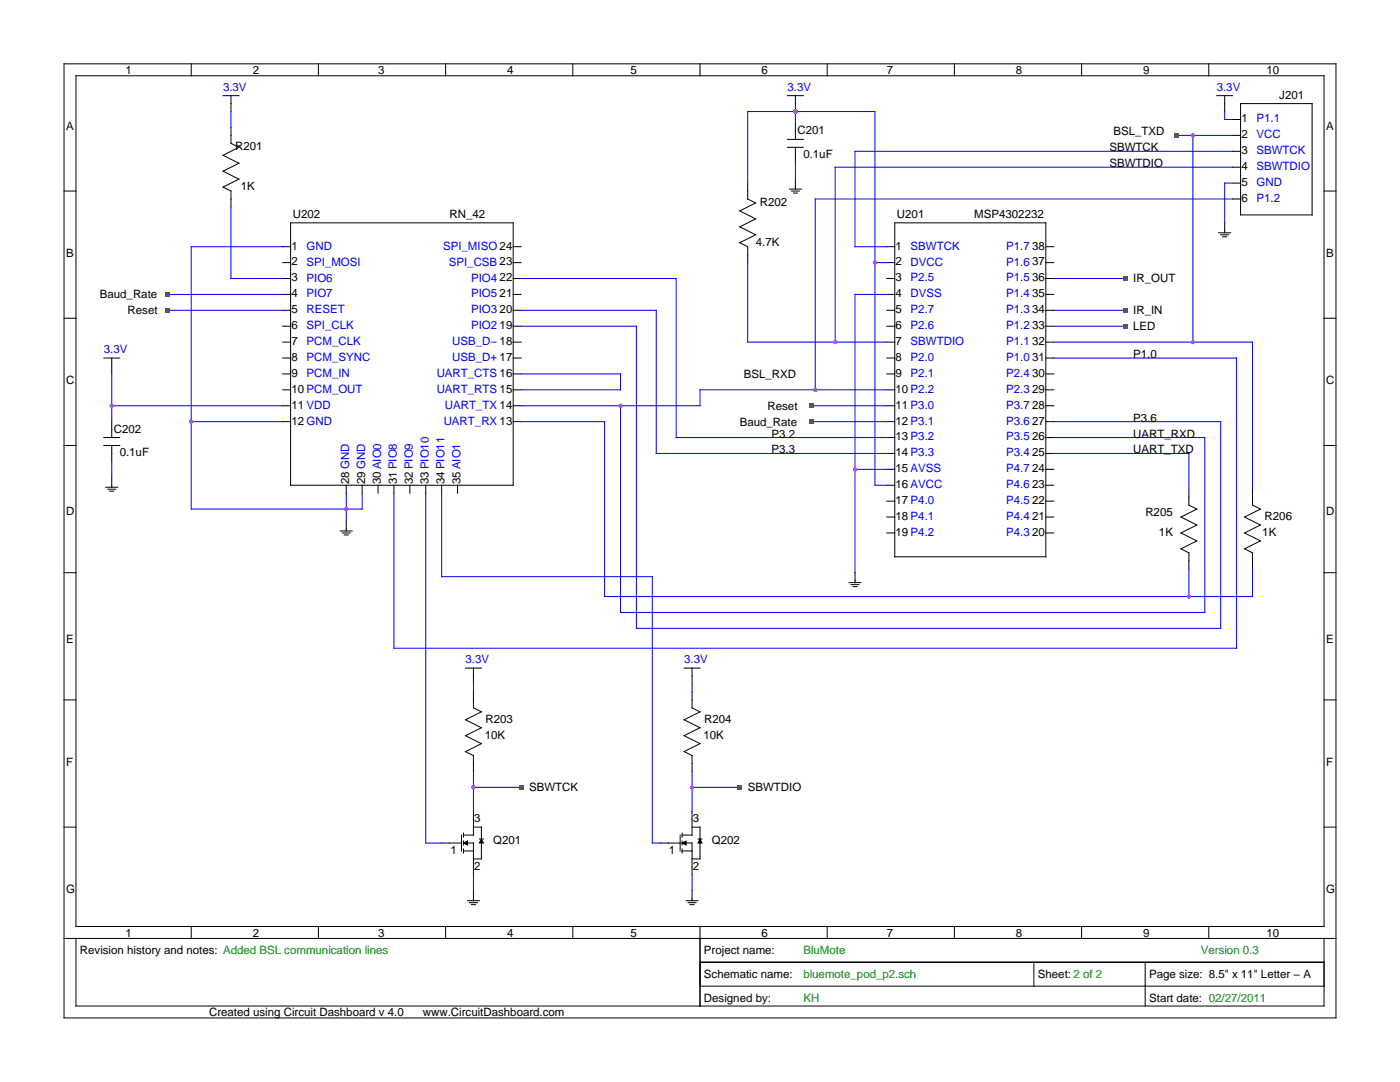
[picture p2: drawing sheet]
<svg xmlns="http://www.w3.org/2000/svg" width="279mm" height="216mm" viewBox="0 0 279 216" stroke-linecap="round" stroke-linejoin="round" font-family="sans-serif">
<g fill="none" stroke="#000" stroke-width=".2">
<path d="M12.8 12.7h253.8v190.4h-253.8zM15.2 15.1h249v169.8h-249zM38.2 12.7v2.4M63.5 12.7v2.4M88.9 12.7v2.4M114.3 12.7v2.4M139.7 12.7v2.4M157.2 19.1h3.1M158.7 19.1v3.2M165.1 12.7v2.4M190.5 12.7v2.4M215.9 12.7v2.4"/>
<path d="M241.2 12.7v2.4M12.8 38.1h2.4M264.2 38.1h2.4M56.4 49.2h1.6M56.4 52.4h1.6M56.4 55.6h1.6M56.4 58.7h1.6M58 44.5h44.4v52.3h-44.4zM102.4 49.2h1.6M102.4 52.4h1.6M102.4 55.6h1.6M102.4 58.7h1.6"/>
<path d="M177 49.2h1.6M177 52.4h1.6M177 55.6h1.6M177 58.7h1.6M178.6 44.5h30.1v66.6h-30.1zM208.7 49.2h1.6M208.7 52.4h1.6M208.7 55.6h1.6M208.7 58.7h1.6M12.8 63.5h2.4M20.7 71.4h3.2M22.3 71.4v3.2"/>
<path d="M56.4 61.9h1.6M56.4 65.1h1.6M56.4 68.3h1.6M56.4 71.4h1.6M56.4 74.6h1.6M56.4 77.8h1.6M102.4 61.9h1.6M102.4 65.1h1.6M102.4 68.3h1.6M102.4 71.4h1.6M102.4 74.6h1.6M102.4 77.8h1.6"/>
<path d="M177 61.9h1.6M177 65.1h1.6M177 68.3h1.6M177 71.4h1.6M177 74.6h1.6M177 77.8h1.6M208.7 61.9h1.6M208.7 65.1h1.6M208.7 68.3h1.6M208.7 71.4h1.6M208.7 74.6h1.6M208.7 77.8h1.6"/>
<path d="M264.2 63.5h2.4M12.8 88.9h2.4M56.4 81h1.6M56.4 84.1h1.6M69.1 96.8v1.6M72.3 96.8v1.6M75.4 96.8v1.6M78.6 96.8v1.6M81.8 96.8v1.6M85 96.8v1.6M88.1 96.8v1.6M91.3 96.8v1.6"/>
<path d="M102.4 81h1.6M102.4 84.1h1.6M177 81h1.6M177 84.1h1.6M177 87.3h1.6M177 90.5h1.6M177 93.7h1.6M177 96.8h1.6M177 100h1.6M208.7 81h1.6M208.7 84.1h1.6M208.7 87.3h1.6"/>
<path d="M208.7 90.5h1.6M208.7 93.7h1.6M208.7 96.8h1.6M208.7 100h1.6M264.2 88.9h2.4M12.8 114.3h2.4M67.9 105.9h2.4M68.3 106.3h1.6M68.7 106.7h.8M69.1 104v1.9M169.4 116.3h2.4M169.8 116.7h1.6"/>
<path d="M170.2 117.1h.8M170.6 114.3v2M177 103.2h1.6M177 106.3h1.6M208.7 103.2h1.6M208.7 106.3h1.6M264.2 114.3h2.4M12.8 139.7h2.4M264.2 139.7h2.4M12.8 165h2.4M264.2 165h2.4M12.8 187.3h253.8"/>
<path d="M15.2 187.3v13.4h249v-13.4M38.2 184.9v2.4M63.5 184.9v2.4M88.9 184.9v2.4M114.3 184.9v2.4M139.7 192h124.5M139.7 184.9v15.8M139.7 196.8h124.5M165.1 184.9v2.4M190.5 184.9v2.4M206.3 192v4.8M215.9 184.9v2.4"/>
<path d="M228.5 192v8.7M241.2 184.9v2.4"/>
</g>
<g fill="none" stroke="#00f" stroke-width=".2">
<path d="M174.6 22.3v74.5h2.4M33.4 58.7h23M56.4 49.2h-18.2v52.4h30.9M104 55.6h30.9v31.7h42.1M174.6 52.4h2.4M177 58.7h-6.4v55.6M210.3 55.6h14.3M22.3 74.6v9.5M33.4 61.9h23M104 65.1h23v60.3h116.6v-41.3h-33.3M104 61.9h27v28.6h46M210.3 61.9h14.3"/>
<path d="M210.3 71.4h36.5v57.9h-168.2v-30.9M22.3 81h34.1M38.2 84.1h18.2M69.1 98.4v5.6M72.3 98.4v3.2M104 84.1h16.7v34.9h129.3M104 81h35.7M123.8 81v41.2h116.6v-34.9h-30.1M161.9 84.1h15.1M161.9 81h15.1M170.6 93.7h6.4M210.3 90.5h27"/>
</g>
<circle cx="158.7" cy="22.3" r=".4" fill="#a020f0"/>
<g fill="none" stroke="#000" stroke-width=".2">
<path d="M44.5 19.1h3.2M46.1 19.1v3.2M242.8 19.1h3.2M244.4 19.1v3.2M46.1 25.4v3.2l1.6 .8-3.2 1.6 3.2 1.6-3.2 1.6 3.2 1.5-3.2 1.6 1.6 .8v3.2M149.2 36.5v3.2l1.6 .8-3.2 1.6 3.2 1.6-3.2 1.6 3.2 1.5-3.2 1.6 1.6 .8v3.2M157.2 27.8h3.1M157.2 29.4h3.1M157.5 37.7h2.4M157.9 38.1h1.6M158.3 38.5h.8M158.7 24.6v3.2"/>
<path d="M158.7 29.4v3.2M158.7 35.7v2M246 23.8h1.6M246 27h1.6M246 30.2h1.6M246 33.4h1.6M246 36.5h1.6M246 39.7h1.6M247.6 20.7h14.3v22.2h-14.3zM243.2 46.5h2.4M243.6 46.8h1.6M244 47.2h.8"/>
<path d="M244.4 44.5v2M20.7 87.3h3.2M20.7 88.9h3.2M21.1 97.2h2.4M21.5 97.6h1.6M21.9 98h.8M22.3 84.1v3.2M22.3 88.9v3.2M22.3 95.2v2M237.3 97.6v3.2l1.6 .8-3.2 1.6 3.2 1.6-3.2 1.5 3.2 1.6-3.2 1.6 1.6 .8v3.2M250 97.6v3.2l1.5 .8-3.1 1.6 3.1 1.6-3.1 1.5 3.1 1.6-3.1 1.6 1.6 .8v3.2M92.9 133.3h3.2"/>
<path d="M94.5 133.3v3.2M94.5 138.1v3.1l1.6 .8-3.2 1.6 3.2 1.6-3.2 1.6 3.2 1.6-3.2 1.6 1.6 .8v3.1M136.5 133.3h3.2M138.1 133.3v3.2M138.1 138.1v3.1l1.6 .8-3.2 1.6 3.2 1.6-3.2 1.6 3.2 1.6-3.2 1.6 1.6 .8v3.1M88.1 168.2h4M92.1 166.6v3.2M92.5 168.2l.8-.4v.8zM92.5 168.2h2v6.4M92.5 169.8h2M92.5 166.2v.8M92.5 167.8v.8"/>
<path d="M92.5 169.4v.8M93.3 179.7h2.4M94.5 161.9v4.7h-2M94.5 177.7v2M94.5 165h1.6v6.4h-1.6M95.7 167.4h.8M96.1 167.4l.4 .8h-.8zM131.8 168.2h3.9M135.7 166.6v3.2M136.1 168.2l.8-.4v.8zM136.1 168.2h2v6.4M136.1 169.8h2"/>
<path d="M136.1 166.2v.8M136.1 167.8v.8M136.1 169.4v.8M136.9 179.7h2.4M138.1 161.9v4.7h-2M138.1 165h1.6v6.4h-1.6M138.1 177.7v2M139.3 167.4h.8M139.7 167.4l.4 .8h-.8zM93.7 180.1h1.6M94.1 180.5h.8M137.3 180.1h1.6"/>
<path d="M137.7 180.5h.8"/>
</g>
<g fill="none" stroke="#00f" stroke-width=".2">
<path d="M46.1 22.3v3.1M158.7 22.3v2.3M158.7 32.6v3.1M174.6 22.3h-25.4v14.2M234.9 27h11.1M238.1 27v41.3M244.4 22.3v1.5h1.6M246 30.2h-75.4v19h6.4M246 33.4h-79.3v34.9M246 36.5h-1.6v8M246 39.7h-83.3v38.1M46.1 41.3v14.3h10.3"/>
<path d="M149.2 52.4v15.9h27.8M104 74.6h19.8v3.2h-19.8M177 77.8h-37.3v3.2M210.3 68.3h39.7v29.3M210.3 65.1h14.3M22.3 92.1v3.1M85 98.4v69.8h3.1M88.1 98.4v16.7h42.1v53.1h1.6M237.3 90.5v7.1M69.1 101.6h3.2M237.3 113.5v5.5M250 113.5v5.5"/>
<path d="M94.5 136.5v1.6M138.1 136.5v1.6M94.5 153.9v8M94.5 157.1h9.5M138.1 153.9v8M138.1 157.1h9.5M94.5 174.6v3.1M138.1 174.6v3.1"/>
</g>
<path d="M92.5 168.2l.8-.4v.8zM96.1 167.4l.4 .8h-.8zM136.1 168.2l.8-.4v.8zM139.7 167.4l.4 .8h-.8z" fill="#000"/>
<path d="M224.1 55.1h1v1h-1z" fill="#f00"/>
<g fill="#a020f0">
<circle cx="69.1" cy="101.6" r=".4"/>
<circle cx="38.2" cy="84.1" r=".4"/>
<circle cx="123.8" cy="81" r=".4"/>
<circle cx="237.3" cy="119" r=".4"/>
<circle cx="22.3" cy="81" r=".4"/>
</g>
<g fill="#f00">
<path d="M32.9 61.4h1v1h-1z"/>
<path d="M32.9 58.3h1v.9h-1z"/>
</g>
<circle cx="170.6" cy="93.7" r=".4" fill="#a020f0"/>
<g fill="#f00">
<path d="M224.1 61.4h1v1h-1z"/>
<path d="M161.4 83.7h1v.9h-1z"/>
<path d="M161.4 80.5h1v.9h-1z"/>
</g>
<g fill="#a020f0">
<circle cx="174.6" cy="52.4" r=".4"/>
<circle cx="158.7" cy="22.3" r=".4"/>
</g>
<path d="M234.4 26.5h1v1h-1z" fill="#f00"/>
<g fill="#a020f0">
<circle cx="238.1" cy="27" r=".4"/>
<circle cx="238.1" cy="68.3" r=".4"/>
<circle cx="166.7" cy="68.3" r=".4"/>
<circle cx="158.7" cy="22.3" r=".4"/>
<circle cx="69.1" cy="101.6" r=".4"/>
<circle cx="94.5" cy="157.1" r=".4"/>
<circle cx="138.1" cy="157.1" r=".4"/>
</g>
<path d="M103.5 156.6h1v1h-1z" fill="#f00"/>
<g fill="#a020f0">
<circle cx="94.5" cy="157.1" r=".4"/>
<circle cx="138.1" cy="157.1" r=".4"/>
</g>
<path d="M147.2 156.6h.9v1h-.9z" fill="#f00"/>
<g fill="#a020f0">
<circle cx="138.1" cy="157.1" r=".4"/>
<circle cx="162.7" cy="77.8" r=".4"/>
<circle cx="237.3" cy="119" r=".4"/>
</g>
<path d="M224.1 64.6h1v1h-1z" fill="#f00"/>
<g font-size="2.3">
<text x="25.1" y="14.7">1</text>
<text x="50.5" y="14.7">2</text>
<text x="75.4" y="14.7">3</text>
<text x="101.2" y="14.7">4</text>
<text x="125.8" y="14.7">5</text>
<text x="152" y="14.7">6</text>
<text x="177" y="14.7">7</text>
<text x="202.8" y="14.7">8</text>
<text x="228.1" y="14.7">9</text>
<text x="252.7" y="14.7">10</text>
<text x="255.3" y="19.7">J201</text>
<text x="13.2" y="25.9">A</text>
<text x="46.9" y="30">R201</text>
<text x="159.2" y="26.8">C201</text>
<text x="222.2" y="27">BSL_TXD</text>
<text x="247.7" y="24.4">1</text>
<text x="247.7" y="27.6">2</text>
<text x="264.6" y="25.9">A</text>
<text x="160.3" y="31.6">0.1uF</text>
<text x="221.4" y="30.2">SBWTCK</text>
<text x="221.4" y="33.4">SBWTDIO</text>
<text x="247.7" y="30.8">3</text>
<text x="247.7" y="33.9">4</text>
<text x="48.1" y="37.9">1K</text>
<text x="151.6" y="41.1">R202</text>
<text x="247.7" y="37.1">5</text>
<text x="247.7" y="40.3">6</text>
<text x="58.4" y="43.5">U202</text>
<text x="89.7" y="43.5">RN_42</text>
<text x="179" y="43.5">U201</text>
<text x="194.4" y="43.5">MSP4302232</text>
<text x="13.2" y="51.3">B</text>
<text x="58.2" y="49.8">1</text>
<text x="58.2" y="53">2</text>
<text x="150.9" y="49">4.7K</text>
<text x="178.7" y="49.8">1</text>
<text x="178.7" y="53">2</text>
<text x="206" y="53">37</text>
<text x="206" y="49.8">38</text>
<text x="264.6" y="51.3">B</text>
<text x="19.9" y="59.5">Baud_Rate</text>
<text x="58.2" y="56.1">3</text>
<text x="58.2" y="59.3">4</text>
<text x="99.7" y="59.3">21</text>
<text x="99.7" y="56.1">22</text>
<text x="178.7" y="56.1">3</text>
<text x="178.7" y="59.3">4</text>
<text x="206" y="59.3">35</text>
<text x="206" y="56.1">36</text>
<text x="226.2" y="56.4">IR_OUT</text>
<text x="25.5" y="62.7">Reset</text>
<text x="58.2" y="62.5">5</text>
<text x="58.2" y="65.7">6</text>
<text x="99.7" y="65.7">19</text>
<text x="99.7" y="62.5">20</text>
<text x="178.7" y="62.5">5</text>
<text x="178.7" y="65.7">6</text>
<text x="206" y="65.7">33</text>
<text x="206" y="62.5">34</text>
<text x="226.2" y="62.7">IR_IN</text>
<text x="226.2" y="65.9">LED</text>
<text x="58.2" y="68.8">7</text>
<text x="178.7" y="68.8">7</text>
<text x="206" y="68.8">32</text>
<text x="226.2" y="71.4">P1.0</text>
<text x="13.2" y="76.7">C</text>
<text x="58.2" y="72">8</text>
<text x="58.2" y="75.2">9</text>
<text x="148.4" y="75.4">BSL_RXD</text>
<text x="178.7" y="72">8</text>
<text x="178.7" y="75.2">9</text>
<text x="206" y="75.2">30</text>
<text x="206" y="72">31</text>
<text x="264.6" y="76.7">C</text>
<text x="58.2" y="78.4">10 PCM_OUT</text>
<text x="58.2" y="81.5">11 VDD</text>
<text x="153.2" y="81.8">Reset</text>
<text x="178.7" y="78.4">10 P2.2</text>
<text x="178.7" y="81.5">11 P3.0</text>
<text x="206" y="81.5">28</text>
<text x="206" y="78.4">29</text>
<text x="22.7" y="86.3">C202</text>
<text x="58.2" y="84.7">12 GND</text>
<text x="147.6" y="84.9">Baud_Rate</text>
<text x="154" y="87.3">P3.2</text>
<text x="178.7" y="84.7">12 P3.1</text>
<text x="178.7" y="87.9">13 P3.2</text>
<text x="206" y="87.9">26</text>
<text x="206" y="84.7">27</text>
<text x="226.2" y="87.3">UART_RXD</text>
<text x="226.2" y="84.1">P3.6</text>
<text x="23.9" y="91.1">0.1uF</text>
<text x="154" y="90.5">P3.3</text>
<text x="178.7" y="91.1">14 P3.3</text>
<text x="178.7" y="94.2">15 AVSS</text>
<text x="206" y="94.2">24</text>
<text x="206" y="91.1">25</text>
<text x="226.2" y="90.5">UART_TXD</text>
<text x="69.7" y="96.7" transform="rotate(-90 69.7 96.7)">28 GND</text>
<text x="72.8" y="96.7" transform="rotate(-90 72.8 96.7)">29 GND</text>
<text x="76" y="96.7" transform="rotate(-90 76 96.7)">30 AIO0</text>
<text x="79.2" y="96.7" transform="rotate(-90 79.2 96.7)">31 PIO8</text>
<text x="82.4" y="96.7" transform="rotate(-90 82.4 96.7)">32 PIO9</text>
<text x="85.5" y="96.7" transform="rotate(-90 85.5 96.7)">33 PIO10</text>
<text x="88.7" y="96.7" transform="rotate(-90 88.7 96.7)">34 PIO11</text>
<text x="91.9" y="96.7" transform="rotate(-90 91.9 96.7)">35 AIO1</text>
<text x="178.7" y="97.4">16 AVCC</text>
<text x="178.7" y="100.6">17 P4.0</text>
<text x="206" y="100.6">22</text>
<text x="206" y="97.4">23</text>
<text x="13.2" y="102.8">D</text>
<text x="178.7" y="103.7">18 P4.1</text>
<text x="178.7" y="106.9">19 P4.2</text>
<text x="206" y="106.9">20</text>
<text x="206" y="103.7">21</text>
<text x="228.6" y="103">R205</text>
<text x="231.3" y="106.9">1K</text>
<text x="251.9" y="106.9">1K</text>
<text x="252.4" y="103.8">R206</text>
<text x="264.6" y="102.8">D</text>
<text x="13.2" y="128.2">E</text>
<text x="264.6" y="128.2">E</text>
<text x="96.8" y="147.4">10K</text>
<text x="96.9" y="144.2">R203</text>
<text x="140.4" y="147.4">10K</text>
<text x="140.5" y="144.2">R204</text>
<text x="13.2" y="152.8">F</text>
<text x="264.6" y="152.8">F</text>
<text x="105.6" y="157.9">SBWTCK</text>
<text x="149.2" y="157.9">SBWTDIO</text>
<text x="94.6" y="164">3</text>
<text x="138.3" y="164">3</text>
<text x="89.9" y="170.4">1</text>
<text x="94.6" y="173.6">2</text>
<text x="98.4" y="168.4">Q201</text>
<text x="133.5" y="170.4">1</text>
<text x="138.3" y="173.6">2</text>
<text x="142.1" y="168.4">Q202</text>
<text x="13.2" y="178.2">G</text>
<text x="264.6" y="178.2">G</text>
<text x="16" y="190.4">Revision history and notes: Added BSL communication lines</text>
<text x="25.1" y="186.9">1</text>
<text x="50.5" y="186.9">2</text>
<text x="75.4" y="186.9">3</text>
<text x="101.2" y="186.9">4</text>
<text x="125.8" y="186.9">5</text>
<text x="140.5" y="190.4">Project name:</text>
<text x="152" y="186.9">6</text>
<text x="177" y="186.9">7</text>
<text x="202.8" y="186.9">8</text>
<text x="228.1" y="186.9">9</text>
<text x="252.7" y="186.9">10</text>
<text x="140.5" y="195.2">Schematic name:</text>
<text x="207.1" y="195.2">Sheet: 2 of 2</text>
<text x="229.3" y="195.2">Page size: 8.5&quot; x 11&quot; Letter − A</text>
<text x="41.7" y="202.7">Created using Circuit Dashboard v 4.0</text>
<text x="84.4" y="202.7">www.CircuitDashboard.com</text>
<text x="140.5" y="199.9">Designed by:</text>
<text x="229.3" y="199.9">Start date: 02/27/2011</text>
</g>
<g font-size="2.3" fill="#00f">
<text x="44.5" y="18.1">3.3V</text>
<text x="157.2" y="18.1">3.3V</text>
<text x="242.8" y="18.1">3.3V</text>
<text x="250.8" y="24.4">P1.1</text>
<text x="250.8" y="27.6">VCC</text>
<text x="250.8" y="30.8">SBWTCK</text>
<text x="250.8" y="34">SBWTDIO</text>
<text x="250.8" y="37.1">GND</text>
<text x="250.8" y="40.3">P1.2</text>
<text x="61.2" y="49.8">GND</text>
<text x="61.2" y="53">SPI_MOSI</text>
<text x="88.4" y="49.8">SPI_MISO 24</text>
<text x="89.6" y="53">SPI_CSB 23</text>
<text x="181.7" y="49.8">SBWTCK</text>
<text x="181.7" y="53">DVCC</text>
<text x="200.8" y="53">P1.6</text>
<text x="200.8" y="49.8">P1.7</text>
<text x="61.2" y="56.2">PIO6</text>
<text x="61.2" y="59.3">PIO7</text>
<text x="94" y="59.3">PIO5</text>
<text x="94" y="56.2">PIO4</text>
<text x="181.7" y="56.2">P2.5</text>
<text x="181.7" y="59.3">DVSS</text>
<text x="200.8" y="59.3">P1.4</text>
<text x="200.8" y="56.2">P1.5</text>
<text x="61.2" y="62.5">RESET</text>
<text x="61.2" y="65.7">SPI_CLK</text>
<text x="94" y="65.7">PIO2</text>
<text x="94" y="62.5">PIO3</text>
<text x="181.7" y="62.5">P2.7</text>
<text x="181.7" y="65.7">P2.6</text>
<text x="200.8" y="65.7">P1.2</text>
<text x="200.8" y="62.5">P1.3</text>
<text x="20.7" y="70.4">3.3V</text>
<text x="61.2" y="68.9">PCM_CLK</text>
<text x="90.3" y="68.9">USB_D− 18</text>
<text x="181.7" y="68.9">SBWTDIO</text>
<text x="200.8" y="68.9">P1.1</text>
<text x="61.2" y="72">PCM_SYNC</text>
<text x="61.2" y="75.2">PCM_IN</text>
<text x="87.1" y="75.2">UART_CTS 16</text>
<text x="90.3" y="72">USB_D+ 17</text>
<text x="181.7" y="72">P2.0</text>
<text x="181.7" y="75.2">P2.1</text>
<text x="200.8" y="75.2">P2.4</text>
<text x="200.8" y="72">P1.0</text>
<text x="87.1" y="78.4">UART_RTS 15</text>
<text x="88.8" y="81.5">UART_TX 14</text>
<text x="200.8" y="81.5">P3.7</text>
<text x="200.8" y="78.4">P2.3</text>
<text x="88.5" y="84.7">UART_RX 13</text>
<text x="200.8" y="87.9">P3.5</text>
<text x="200.8" y="84.7">P3.6</text>
<text x="200.8" y="94.2">P4.7</text>
<text x="200.8" y="91.1">P3.4</text>
<text x="200.8" y="100.6">P4.5</text>
<text x="200.8" y="97.4">P4.6</text>
<text x="200.8" y="106.9">P4.3</text>
<text x="200.8" y="103.8">P4.4</text>
<text x="92.9" y="132.3">3.3V</text>
<text x="136.5" y="132.3">3.3V</text>
</g>
<g font-size="2.3" fill="#008b00">
<text x="160.3" y="190.4">BluMote</text>
<text x="239.7" y="190.4">Version 0.3</text>
<text x="160.3" y="195.2">bluemote_pod_p2.sch</text>
<text x="160.3" y="199.9">KH</text>
</g>
</svg>
